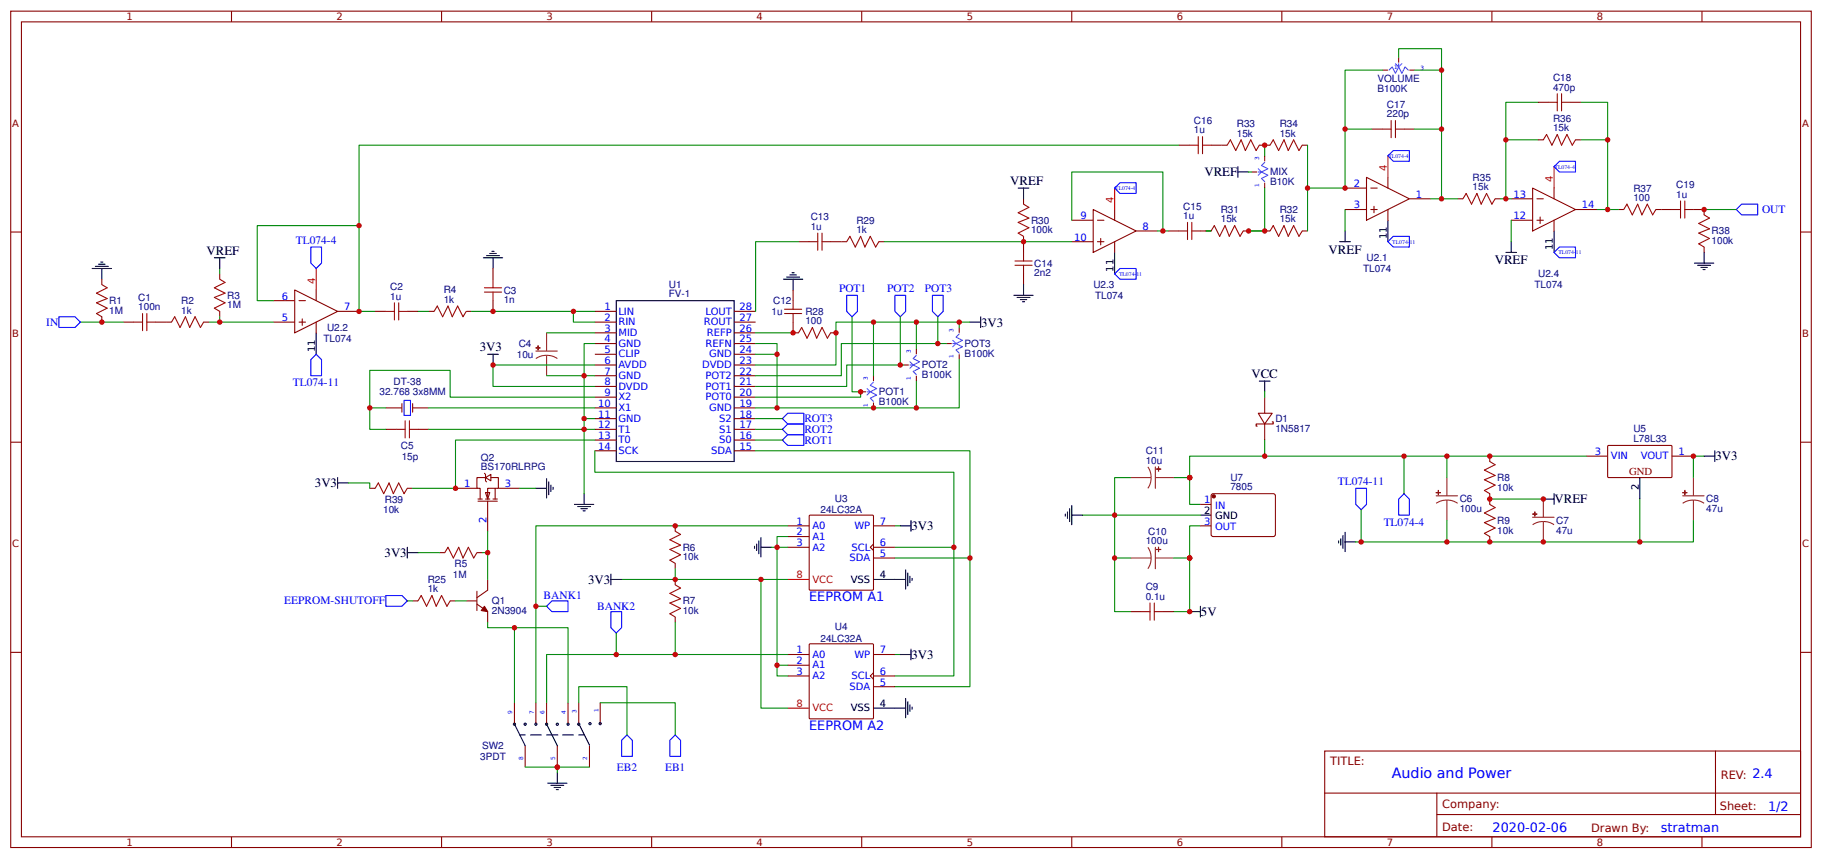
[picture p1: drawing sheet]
<svg xmlns="http://www.w3.org/2000/svg" width="450mm" height="212mm" viewBox="0 0 450 212" stroke-linecap="round" stroke-linejoin="round" font-family="sans-serif">
<g fill="none" stroke="#800" stroke-width=".26">
<path d="M2.6 2.8h444.5v206.3h-444.5zM5.3 5.4h439.2v201.1h-439.2zM57.1 2.8v2.6M109 2.8v2.6M160.9 2.8v2.6M212.7 2.8v2.6M264.6 2.8v2.6M316.4 2.8v2.6M341.3 17.3h1.3M345.3 14.1v1.4M347.9 17.3h1.3M368.3 2.8v2.6"/>
<path d="M420.2 2.8v2.6M291 35.8h2.7M299 35.8h3.9M310.9 35.8h2.6M312.2 38.5v1.3M321.5 35.8h1.3M338.7 31.9h2.6M346.6 31.9h2.6M379.7 34.5h1.3M379.7 25.2h2.6M387.6 25.2h2.7M388.9 34.5h1.4"/>
<path d="M2.6 57.3h2.7M197.1 59.6h2.7M205.1 59.6h3.9M217 59.6h1.3M252.7 49.1v1.3M252.7 58.3v4M264.6 54.3h5.3M264.6 59.6h5.3M269.9 51.7l10.6 5.3-10.6 5.3zM270.9 54.3h1.6M270.9 59.6h1.6M271.7 58.8v1.6"/>
<path d="M275.2 51.7v2.6M275.2 59.6v2.7M280.5 57h5.3M288.4 57h2.6M296.3 57h2.7M306.9 57h1.3M309 42.4h1.4M312.2 57h1.3M312.2 45.1v1.3M321.5 57h1.3M332.1 46.4h5.2M332.1 51.7h5.2"/>
<path d="M337.3 43.8l10.6 5.3-10.6 5.2zM338.4 46.4h1.6M338.4 51.7h1.6M339.2 50.9v1.6M342.6 43.8v2.6M342.6 51.7v2.6M347.9 49.1h5.3M359.8 49.1h1.4M369.1 49.1h1.3M373.1 49.1h5.3M373.1 54.3h5.3M378.4 46.4l10.5 5.3-10.5 5.3z"/>
<path d="M379.4 49.1h1.6M379.4 54.3h1.6M380.2 53.6v1.5M383.6 46.4v2.7M383.6 54.3v2.7M388.9 51.7h5.3M399.5 51.7h1.3M408.8 51.7h3.9M418 51.7h2.7v1.3M444.5 57.3h2.6M25.1 68.9v1.3M25.1 78.2v1.3"/>
<path d="M30.4 79.5h2.7M38.4 79.5h3.9M50.3 79.5h1.3M54.2 67.6v1.3M54.2 76.8v1.4M67.5 79.5h5.3M67.5 74.2h5.3M72.8 71.5l10.5 5.3-10.5 5.3zM73.8 79.5h1.6M73.8 74.2h1.6M74.6 78.7v1.6M78.1 71.5v2.7"/>
<path d="M78.1 79.5v2.6M83.3 76.8h5.3M92.6 76.8h2.6M100.5 76.8h2.7M105.8 76.8h1.4M115.1 76.8h1.3M121.7 66.3v2.6M121.7 74.2v2.6M146.8 76.8h5.3M146.8 79.5h5.3M181.2 76.8h5.3M181.2 79.5h5.3"/>
<path d="M195.8 79.5v2.6h1.3M195.8 71.5v2.7M252.7 67.6v2.6M420.7 61v1.3M99.2 99.6v2.1M101.9 99.6v2.1M146.8 82.1h5.3M146.8 84.8h5.3M146.8 87.4h5.3M146.8 90.1h5.3M146.8 92.7h5.3M146.8 95.4h5.3"/>
<path d="M146.8 98h5.3M181.2 82.1h5.3M181.2 84.8h5.3M181.2 87.4h5.3M181.2 90.1h5.3M181.2 92.7h5.3M181.2 95.4h5.3M181.2 98h5.3M205.1 82.1h1.3M212.5 96.7h1.3M215.6 92.7v1.3M215.6 99.3v1.3"/>
<path d="M223 90.1h1.4M226.2 86.1v1.3M226.2 92.7v1.3M233.6 84.8h1.3M236.8 80.8v1.3M236.8 87.4v1.3M312.2 98v4M2.6 109.1h2.7M95.2 100.6h4M95.2 105.9h2.7M101.9 100.6h3.9M103.2 105.9h2.6"/>
<path d="M146.8 100.6h5.3M146.8 103.3h5.3M146.8 105.9h5.3M146.8 108.6h5.3M146.8 111.2h5.3M181.2 100.6h5.3M181.2 103.3h5.3M181.2 105.9h5.3M181.2 108.6h5.3M181.2 111.2h5.3M310.6 102h3.5l-1.9 2.6zM312.2 104.6v4"/>
<path d="M314.1 104.1h.2v.5h-4.2v.5h.3M367.8 112.6v1.3M391.6 112.6h5.3M396.9 110l.2-.1h15.5l.1 .3v7.5l-.2 .1h-15.5l-.1-.2zM412.7 112.6h5.3M444.5 109.1h2.6M91.3 120.5h1.3M100.5 120.5h1.4M108.5 136.4h1.3M117.7 136.4h1.4M166.7 129.8v1.3M166.7 139v1.3"/>
<path d="M194.5 129.8h5.3M194.5 135h5.3M194.5 132.4h5.3M199.8 127.2l.2-.1h15.4l.2 .1v18.2l-.1 .2h-15.5l-.2-.1zM215.6 134.2l-.8 .8 .8 .8M215.6 129.8h5.3M215.6 137.7h5.3M215.6 135h5.3M296.3 129.8h2.7M296.3 124.5h2.7M299.1 122.1l.4-.3 15.1 .1 .3 .4-.1 9.8-.5 .3-15.1-.1-.2-.4zM367.8 121.8v2.7"/>
<path d="M367.8 132.4v1.3M101.9 148.3h1.3M111.1 148.3h1.3M115.1 148.3h2.6M117.7 149.1l2.7 1.8v2.7M117.7 145.9v4.8M120.4 143v2.6l-2.7 1.9M166.7 143v1.3M166.7 152.2v1.4M199.8 159l.2-.1h15.4l.2 .1v18.1l-.1 .2-15.5 .1-.2-.2zM279.1 150.9h2.7M287.1 150.9h2.6"/>
<path d="M2.6 161h2.7M127 173.4v5.3M132.3 173.4v5.3M134.9 173.4v5.3M140.2 173.4v5.3M142.9 173.4v5.3M148.2 173.4v5.3M194.5 161.5h5.3M194.5 166.8h5.3M194.5 164.1h5.3M215.6 166l-.8 .8 .8 .8M215.6 161.5h5.3"/>
<path d="M215.6 169.4h5.3M215.6 166.8h5.3M444.5 161h2.6M129.6 184v5.3M137.6 184v5.3M145.5 184v5.3M327 185.3h117.5v21.2h-117.5zM327.1 195.7h117.3M354.7 195.7v10.6M423.5 185.3v15.7M57.1 206.5v2.6M109 206.5v2.6"/>
<path d="M160.9 206.5v2.6M212.7 206.5v2.6M264.6 206.5v2.6M316.4 206.5v2.6M354.7 201h89.7M368.3 206.5v2.6M420.2 206.5v2.6"/>
</g>
<g fill="none" stroke="#000" stroke-width=".26">
<path d="M251.4 46.4h2.6M252.7 46.4v2.7M305.6 42.4h2.6M305.6 41.1v2.7M330.7 59.6h2.7M332.1 57v2.6M342.6 54.3v5.3M373.1 59.6v2.7M383.6 57v5.3M22.8 66.3h4.7M23.5 65.7h3.2M24.3 65.2h1.6"/>
<path d="M24.9 64.7h.5M25.1 66.3v2.6M52.9 63.6h2.7M54.2 63.6v2.7M119.3 63.6h4.8M120.1 63.1h3.2M120.9 62.5h1.6M121.4 62h.6M121.7 63.6v2.7M152.1 74.2h29.1v39.7h-29.1zM193.4 68.9h4.8M194.2 68.4h3.2"/>
<path d="M195 67.8h1.6M195.5 67.3h.6M195.8 68.9v2.6M239.4 79.5h2.7M242.1 78.2v2.6M250.3 72.9h4.8M251.1 73.4h3.2M251.9 73.9h1.6M252.4 74.5h.5M252.7 70.2v2.7M275.2 62.3v5.3M371.7 62.3h2.7"/>
<path d="M418.3 64.9h4.8M419.1 65.5h3.2M419.9 66h1.6M420.4 66.5h.6M420.7 62.3v2.6M78.1 82.1v5.3M120.4 87.4h2.6M121.7 87.4v2.7M310.9 94h2.6M312.2 94v2.7M83.3 119.2h2.7M83.3 117.8v2.7"/>
<path d="M134.9 118.1v4.8M135.5 118.9v3.2M136 119.7v1.6M404.8 117.8v5.3M420.7 112.6h2.6M423.3 111.2v2.7M100.5 136.4h2.7M100.5 135v2.7M132.3 120.5h2.6M136.5 120.2v.6M141.8 124.5h4.8M142.6 125h3.2"/>
<path d="M143.4 125.5h1.6M143.9 126h.6M144.2 121.8v2.7M186.3 134.8v.5M186.8 134.2v1.6M187.3 133.5v3.1M187.9 135h2.6M187.9 132.7v4.7M222.2 129.8h2.7M224.9 128.4v2.7M263 126.8v.6M263.5 126.3v1.6"/>
<path d="M264.1 125.5v3.2M264.6 127.1h2.6M264.6 124.7v4.8M296.3 127.1h2.7M330.5 133.5v.5M331 132.9v1.6M331.5 132.1v3.2M332.1 133.7h2.6M332.1 131.3v4.8M381 123.1h2.6M383.6 121.8v2.7M150.8 143h2.7"/>
<path d="M150.8 141.7v2.6M215.6 143h8M223.6 140.6v4.8M224.1 141.4v3.2M224.6 142.2v1.6M225.2 142.7v.5M293.7 150.9h2.6M296.3 149.6v2.6M127 178.7l2.6 5.3M134.9 178.7l2.7 5.3M142.9 178.6l2.6 5.3M215.6 174.7h8"/>
<path d="M222.2 161.5h2.7M223.6 172.3v4.8M224.1 173.1v3.2M224.6 173.9v1.6M224.9 160.2v2.6M225.2 174.5v.5M128.3 181.3h1.3M131 181.3h2.6M134.9 181.3h1.4M135.2 193.3h4.8M136 193.8h3.2M136.4 181.3h1.3"/>
<path d="M136.8 194.3h1.6M137.3 194.8h.5M137.6 190.6v2.7M138.9 181.3h2.7M142.9 181.3h1.3"/>
<circle cx="127" cy="178.7" r=".26"/>
<circle cx="129.6" cy="178.7" r=".26"/>
<circle cx="132.3" cy="178.7" r=".26"/>
<circle cx="134.9" cy="178.7" r=".26"/>
<circle cx="137.6" cy="178.7" r=".26"/>
<circle cx="140.2" cy="178.7" r=".26"/>
<circle cx="142.9" cy="178.7" r=".26"/>
<circle cx="145.7" cy="178.6" r=".26"/>
<circle cx="148.2" cy="178.6" r=".26"/>
</g>
<path d="M342.6 38.5v5.3M275.2 46.4v5.3M383.6 41.1v5.3M78.1 66.3v5.2M194.5 143h5.3M194.5 174.7h5.3" fill="none" stroke="#f00" stroke-width=".26"/>
<g fill="none" stroke="#a00000" stroke-width=".26">
<path d="M293.7 35.8h2.1M295.8 33.7v4.2M296.9 33.7v4.2M296.9 35.8h2.1M302.9 35.8l.8-1.3 1.4 2.6 1.3-2.6 1 2.6 1.4-2.6 1.3 2.6 .8-1.3M313.5 35.8l.8-1.3 1.3 2.6 1.4-2.6 1 2.6 1.4-2.6 1.3 2.6 .8-1.3M341.3 31.9h2.1M343.4 29.7v4.3M344.5 29.7v4.3M344.5 31.9h2.1M381 34.5l.8-1.3 1.3 2.6 1.3-2.6 1.1 2.6 1.3-2.6 1.3 2.6 .8-1.3M382.3 25.2h2.1"/>
<path d="M384.4 23.1v4.3M385.5 23.1v4.3M385.5 25.2h2.1M199.8 59.6h2.1M201.9 57.5v4.3M202.9 57.5v4.3M202.9 59.6h2.2M209 59.6l.8-1.3 1.3 2.7 1.4-2.7 1 2.7 1.3-2.7 1.4 2.7 .8-1.4M252.7 50.4l1.3 .8-2.6 1.3 2.6 1.3-2.6 1.1 2.6 1.3-2.6 1.3 1.3 .8M291 57h2.2M293.2 54.9v4.2M294.2 54.9v4.2"/>
<path d="M294.2 57h2.1M299 57l.8-1.3 1.3 2.6 1.3-2.6 1.1 2.6 1.3-2.6 1.3 2.6 .8-1.3M313.5 57l.8-1.3 1.3 2.6 1.4-2.6 1 2.6 1.4-2.6 1.3 2.6 .8-1.3M361.2 49.1l.7-1.4 1.4 2.7 1.3-2.7 1.1 2.7 1.3-2.7 1.3 2.7 .8-1.3M400.8 51.7l.8-1.3 1.4 2.6 1.3-2.6 1 2.6 1.4-2.6 1.3 2.6 .8-1.3M412.7 51.7h2.2M414.9 49.6v4.2M415.9 49.6v4.2M415.9 51.7h2.1M420.7 53l1.3 .8-2.6 1.3 2.6 1.4-2.6 1 2.6 1.3-2.6 1.4 1.3 .8M25.1 70.2l1.4 .8-2.7 1.3 2.7 1.4-2.7 1 2.7 1.3-2.7 1.4 1.3 .8M33.1 79.5h2.1"/>
<path d="M35.2 77.4v4.2M36.2 77.4v4.2M36.2 79.5h2.2M42.3 79.5l.8-1.3 1.3 2.6 1.4-2.6 1 2.6 1.4-2.6 1.3 2.6 .8-1.3M54.2 68.9l1.4 .8-2.7 1.3 2.7 1.3-2.7 1.1 2.7 1.3-2.7 1.3 1.3 .8M95.2 76.8h2.2M97.4 74.7v4.3M98.4 74.7v4.3M98.4 76.8h2.1M107.2 76.8l.7-1.3 1.4 2.7 1.3-2.7 1.1 2.7 1.3-2.7 1.3 2.7 .8-1.4M119.6 72.1h4.2M119.6 71h4.2"/>
<path d="M121.7 68.9v2.1M121.7 72.1v2.1M193.7 77.4h4.2M193.7 76.3h4.2M195.8 74.2v2.1M195.8 77.4v2.1M250.6 65.5h4.2M250.6 64.4h4.2M252.7 62.3v2.1M252.7 65.5v2.1M197.1 82.1l.8-1.3 1.3 2.6 1.4-2.6 1 2.6 1.3-2.6 1.4 2.6 .8-1.3M97.9 105.9h2.1"/>
<path d="M100 103.8v4.3M101.1 103.8v4.3M101.1 105.9h2.1M367.8 113.9l1.3 .8-2.7 1.3 2.7 1.3-2.7 1.1 2.7 1.3-2.7 1.3 1.4 .8M92.6 120.5l.8-1.3 1.3 2.6 1.3-2.6 1.1 2.6 1.3-2.6 1.3 2.6 .8-1.3M109.8 136.4l.8-1.4 1.3 2.7 1.3-2.7 1.1 2.7 1.3-2.7 1.3 2.7 .8-1.3M166.7 131.1l1.3 .8-2.6 1.3 2.6 1.3-2.6 1.1 2.6 1.3-2.6 1.3 1.3 .8M367.8 124.5l1.3 .8-2.7 1.3 2.7 1.3-2.7 1.1 2.7 1.3-2.7 1.3 1.4 .8M103.2 148.3l.8-1.4 1.3 2.7 1.3-2.7 1.1 2.7 1.3-2.7 1.3 2.7 .8-1.3M166.7 144.3l1.3 .8-2.6 1.3 2.6 1.3-2.6 1.1 2.6 1.3-2.6 1.3 1.3 .8M281.8 150.9h2.1M283.9 148.8v4.2"/>
<path d="M285 150.9h2.1M285 148.8v4.2"/>
</g>
<g fill="none" stroke="#080" stroke-width=".26">
<path d="M341.3 17.3h-9.2v29.1h-9.3M345.3 14.1v-2.1h10.6v5.3M349.2 17.3h6.7v31.8h-2.7M291 35.8h-202.4v19.9M312.2 35.8v2.7M322.8 35.8v21.2M332.1 31.9h6.6M349.2 31.9h6.7M379.7 34.5h-8v14.6M379.7 25.2h-8v9.3M390.3 34.5h6.6v17.2h-2.7M390.3 25.2h6.6v9.3"/>
<path d="M197.1 59.6h-10.6v17.2M218.3 59.6h46.3M264.6 54.3v-11.9h22.5v14.6h-1.3M287.1 57h1.3M297.7 57h1.3M308.2 42.4h.8M312.2 46.4v10.6h-4h4M332.1 51.7v5.3M355.9 49.1h3.9M370.4 49.1h2.7M373.1 54.3v5.3M396.9 51.7h2.6"/>
<path d="M420.7 51.7h7.9M19.8 79.5h10.6M54.2 78.2v1.3h-2.6M54.2 79.5h13.3M54.2 66.3v1.3M67.5 74.2h-4v-18.5h25.1v21.1h4M103.2 76.8h2.6M116.4 76.8h30.4M141.6 76.8v2.7h5.2M210.3 78.2v18.5h2.2v1.3h-26M215.6 79.5v13.2M222.2 78.2v11.9"/>
<path d="M226.2 79.5v6.6M231.5 78.2v6.6M236.8 79.5v1.3M239.4 79.5h-33v10.6h-19.9M134.9 92.7h9.3v10.6h2.6M134.9 82.1h11.9M146.8 84.8h-2.6v7.9h2.6M146.8 90.1h-25.1v5.3h25.1M146.8 98h-35.7v-6.6h-19.8v9.2h3.9M186.5 87.4h5.3v13.2M186.5 84.8h5.3v2.6M186.5 82.1h9.3"/>
<path d="M223 90.1h-14v5.3h-22.5M226.2 94v6.6h-39.7M233.6 84.8h-25.9v7.9h-21.2M236.8 88.7v11.9h-10.6M312.2 96.7v1.3M86 119.2h5.3v1.3M91.3 100.6v5.3h3.9M105.8 105.9h38.4v15.9M105.8 100.6h41M144.2 103.3v2.6h2.6M146.8 111.2v5.3h88.7v18.5M186.5 111.2h52.9v26.5"/>
<path d="M186.5 105.9h6.6M186.5 103.3h6.6M186.5 108.6h6.6M279.1 117.8h-3.9v19.9h3.9M289.7 117.8h4M312.2 112.6h34.4v9.2M312.2 108.6v4h-18.5v11.9h2.6M346.6 112.6h10.6v5.2M357.2 112.6h34.4M420.7 112.6h-2.7v5.2M103.2 136.4h5.3M119.1 136.4h1.3v6.6"/>
<path d="M120.4 131.1v5.3M190.5 135h4M194.5 132.4h-2.7v31.7h2.7M194.5 129.8h-62.2v43.6M220.9 135h14.6v31.8h-14.6M220.9 137.7h18.5v31.7h-18.5M220.9 129.8h1.3M267.2 127.1h29.1M275.2 137.7v13.2h3.9M293.7 137.7v13.2h-4M296.3 129.8h-2.6v7.9h-4M336 125.8v7.9h-1.3"/>
<path d="M357.2 128.4v5.3h-21.2M367.8 123.1h13.2M404.8 123.1v10.6h-47.6M418 128.4v5.3h-13.2M100.5 148.3h1.4M112.4 148.3h2.7M120.4 153.6v1.3h6.6M132.3 149.6h2.6M152.1 156.2v5.3M153.5 143h41M166.7 153.6v7.9h27.8M166.7 140.3v2.7"/>
<path d="M187.9 143v31.7h6.6M127 173.4v-18.5h13.2v18.5M142.9 173.4v-4h11.9v11.9M148.2 173.4h18.5v7.9M166.7 161.5h-31.8v11.9M191.8 164.1v2.7h2.7M220.9 161.5h1.3M129.6 189.3h8v1.3M137.6 189.3h7.9"/>
</g>
<g fill="none" stroke="#00f" stroke-width=".26">
<path d="M342.6 38.5l1.4-1.4h3.9v2.7h-3.9zM385 39.8h3.9v2.6h-3.9l-1.4-1.3zM275.2 46.4l1.3-1.3h4v2.6h-4zM342.6 59.6l1.4-1.3h3.9v2.7h-3.9zM428.6 51.7l1.3-1.3h4v2.6h-4zM14.6 78.2h3.9l1.3 1.3-1.3 1.3h-3.9zM76.7 61h2.7v3.9l-1.3 1.4-1.4-1.4zM209 72.9h2.7v3.9l-1.4 1.4-1.3-1.4zM220.9 72.9h2.7v3.9l-1.4 1.4-1.3-1.4zM230.2 72.9h2.6v3.9l-1.3 1.4-1.3-1.4zM275.2 67.6l1.3-1.3h4v2.6h-4zM383.6 62.3l1.4-1.3h3.9v2.6h-3.9z"/>
<path d="M76.7 88.7l1.4-1.3 1.3 1.3v4h-2.7zM193.1 103.3l1.4-1.3h3.9v2.6h-3.9zM193.1 105.9l1.4-1.3h3.9v2.7h-3.9zM193.1 108.6l1.4-1.3h3.9v2.6h-3.9zM334.7 120.5h2.6v4l-1.3 1.3-1.3-1.3zM345.3 123.1l1.3-1.3 1.3 1.3v4h-2.6zM95.2 146.9h4l1.3 1.4-1.3 1.3h-4zM136.3 148.3h3.9v2.6h-3.9l-1.4-1.3zM150.8 150.9h2.7v4l-1.4 1.3-1.3-1.3zM154.8 181.3l1.3 1.4v3.9h-2.6v-3.9zM166.7 181.3l1.3 1.4v3.9h-2.6v-3.9z"/>
</g>
<g fill="none" stroke="#8d2323" stroke-width=".26">
<path d="M132.3 86.6h5.3M134.9 87.7l1.4 .2 1.3 .6M134.9 87.7l-1.4 .2-1.2 .6M134.9 82.1v4.5M134.9 87.7v5M279.1 117.8h5.1M283.4 115.2l.6 1.3 .2 1.3M284.2 117.8l-.2 1.4-.6 1.3M285.2 115.2v5.3M285.2 117.8h4.5M357.2 117.8v4.5M418 117.8v4.5"/>
<path d="M279.1 137.7h5.1M283.4 135l.6 1.3 .2 1.4M284.2 137.7l-.2 1.4-.6 1.2M285.2 137.7h4.5M285.2 135v5.3M354.5 122.3h5.3M357.2 123.4l1.4 .2 1.2 .6M357.2 123.4l-1.4 .2-1.3 .6M357.2 123.4v5M378.4 127.6h5.2M381 128.7l1.4 .2 1.2 .6M381 128.7l-1.4 .2-1.2 .6"/>
<path d="M381 123.1v4.5M381 128.7v5M415.4 122.3h5.3M418 123.4l1.4 .2 1.3 .6M418 123.4l-1.3 .2-1.3 .6M418 123.4v5"/>
</g>
<g fill="#8d2323" stroke="#8d2323" stroke-width=".26">
<path d="M132.3 85.8l1 .1z"/>
<path d="M132.8 85.3v1.1z"/>
<path d="M354.5 121.5l1.1 .1z"/>
<path d="M355.1 121v1.1z"/>
<path d="M378.4 126.8l1 .1z"/>
<path d="M378.9 126.3v1.1z"/>
<path d="M415.4 121.5l1.1 .1z"/>
<path d="M415.9 121l.1 1.1z"/>
<path d="M286 135v1.1z"/>
<path d="M285.5 135.6h1z"/>
<path d="M286 115.2v1.1z"/>
<path d="M285.5 115.7l1 .1z"/>
</g>
<path d="M99.8 98.8h1.5v3.7h-1.6z" fill="none" stroke="#00c" stroke-width=".26"/>
<g fill="#800" stroke="#800" stroke-width=".26">
<path d="M119.6 149.6l.8 1.3-1.6-.2z"/>
<circle cx="299.6" cy="122.5" r=".4"/>
</g>
<g fill="none" stroke="#09f" stroke-width=".26">
<path d="M342.9 17.3l.8-.8 .8 1.6 .8-1.6 .8 1.6 .8-1.6 .8 .8M344.5 15.7l.8 .8M345.3 15.7v.8M346.1 15.7l-.8 .8M310.6 41.6l.8 .8M310.6 42.4h.8M311.4 42.4l-.8 .8M312.2 40.1l-.8 .8 1.6 .7-1.6 .8 1.6 .8-1.6 .8 .8 .8M214 95.9l.8 .8M214 96.7h.8M214.8 96.7l-.8 .8M215.6 94.3l-.8 .8 1.6 .8-1.6 .8 1.6 .8-1.6 .8 .8 .8"/>
<path d="M224.6 89.3l.8 .8M224.6 90.1h.8M225.4 90.1l-.8 .8M226.2 87.7l-.8 .8 1.6 .8-1.6 .8 1.6 .8-1.6 .8 .8 .7M235.2 84l.8 .8M235.2 84.8h.8M236 84.8l-.8 .8M236.8 82.4l-.8 .8 1.6 .8-1.6 .8 1.6 .8-1.6 .8 .8 .8"/>
</g>
<g fill="#fefefe" stroke="#800" stroke-width=".26">
<path d="M119.9 117.8l1.3-.7v1.5z"/>
<path d="M119.9 121.5h1l-.5 1.6z"/>
</g>
<path d="M119.6 116.8l.3 .3v1.5l.2 .3M119.9 117.8h-2.2v2.7h.8v2.6M121.2 117.8h1.8v2.7h-2.6v2.6M112.4 120.5h5.3M118 123.7h4.8M118 123.1h1.1M119.9 123.1h1M120.4 123.7v7.4M121.7 123.1h1.1M122.2 120.5v2.6M123 120.5h5.3" fill="none" stroke="#800" stroke-width=".26"/>
<path d="M146.8 108.6h-34.4v11.9h-10.5M128.3 120.5h4" fill="none" stroke="#080" stroke-width=".26"/>
<g fill="#c00">
<circle cx="312.2" cy="112.6" r=".66"/>
<circle cx="381" cy="123.1" r=".66"/>
<circle cx="293.7" cy="150.9" r=".66"/>
<circle cx="287.1" cy="57" r=".66"/>
<circle cx="275.2" cy="137.7" r=".66"/>
<circle cx="275.2" cy="127.1" r=".66"/>
<circle cx="293.7" cy="117.8" r=".66"/>
<circle cx="293.7" cy="137.7" r=".66"/>
<circle cx="404.8" cy="133.7" r=".66"/>
<circle cx="357.2" cy="133.7" r=".66"/>
<circle cx="346.6" cy="112.6" r=".66"/>
<circle cx="336" cy="133.7" r=".66"/>
<circle cx="357.2" cy="112.6" r=".66"/>
<circle cx="420.7" cy="51.7" r=".66"/>
<circle cx="371.7" cy="34.5" r=".66"/>
<circle cx="355.9" cy="49.1" r=".66"/>
<circle cx="355.9" cy="17.3" r=".66"/>
<circle cx="195.8" cy="82.1" r=".66"/>
<circle cx="206.4" cy="82.1" r=".66"/>
<circle cx="215.6" cy="79.5" r=".66"/>
<circle cx="226.2" cy="79.5" r=".66"/>
<circle cx="236.8" cy="79.5" r=".66"/>
<circle cx="231.5" cy="84.8" r=".66"/>
<circle cx="226.2" cy="100.6" r=".66"/>
<circle cx="215.6" cy="100.6" r=".66"/>
<circle cx="191.8" cy="87.4" r=".66"/>
<circle cx="137.6" cy="189.3" r=".66"/>
<circle cx="132.3" cy="149.6" r=".66"/>
<circle cx="121.7" cy="90.1" r=".66"/>
<circle cx="367.8" cy="123.1" r=".66"/>
<circle cx="121.7" cy="76.8" r=".66"/>
<circle cx="141.6" cy="76.8" r=".66"/>
<circle cx="166.7" cy="129.8" r=".66"/>
<circle cx="166.7" cy="161.5" r=".66"/>
<circle cx="166.7" cy="143" r=".66"/>
<circle cx="191.8" cy="135" r=".66"/>
<circle cx="144.2" cy="105.9" r=".66"/>
<circle cx="144.2" cy="92.7" r=".66"/>
<circle cx="88.6" cy="76.8" r=".66"/>
<circle cx="54.2" cy="79.5" r=".66"/>
<circle cx="25.1" cy="79.5" r=".66"/>
<circle cx="144.2" cy="103.3" r=".66"/>
<circle cx="191.8" cy="164.1" r=".66"/>
<circle cx="187.9" cy="143" r=".66"/>
<circle cx="91.3" cy="100.6" r=".66"/>
<circle cx="367.8" cy="133.7" r=".66"/>
<circle cx="367.8" cy="112.6" r=".66"/>
<circle cx="381" cy="133.7" r=".66"/>
<circle cx="418" cy="112.6" r=".66"/>
<circle cx="152.1" cy="161.5" r=".66"/>
<circle cx="127" cy="154.9" r=".66"/>
<circle cx="191.8" cy="100.6" r=".66"/>
<circle cx="212.5" cy="96.7" r=".66"/>
<circle cx="222.3" cy="90.1" r=".66"/>
<circle cx="235.5" cy="135" r=".66"/>
<circle cx="239.4" cy="137.7" r=".66"/>
<circle cx="252.7" cy="59.6" r=".66"/>
<circle cx="312.2" cy="57" r=".66"/>
<circle cx="312.2" cy="35.8" r=".66"/>
<circle cx="88.6" cy="55.7" r=".66"/>
<circle cx="322.8" cy="46.4" r=".66"/>
<circle cx="332.1" cy="46.4" r=".66"/>
<circle cx="332.1" cy="31.9" r=".66"/>
<circle cx="355.9" cy="31.9" r=".66"/>
<circle cx="371.7" cy="49.1" r=".66"/>
<circle cx="396.9" cy="34.5" r=".66"/>
<circle cx="396.9" cy="51.7" r=".66"/>
<circle cx="308.2" cy="57" r=".66"/>
<circle cx="120.4" cy="136.4" r=".66"/>
<circle cx="112.4" cy="120.5" r=".66"/>
</g>
<text font-size="3.5" fill="#00f" x="343.6" y="192.1">Audio and Power</text>
<g font-size="3.2">
<text x="249.4" y="45.6">VREF</text>
<text x="297.3" y="43.5">VREF</text>
<text x="51" y="62.8">VREF</text>
<text x="328" y="62.6">VREF</text>
<text x="369" y="65.2">VREF</text>
<text x="242.2" y="80.7">3V3</text>
<text x="118.4" y="86.6">3V3</text>
<text x="308.9" y="93.3">VCC</text>
<text x="423.5" y="113.6">3V3</text>
<text x="77.7" y="120.2">3V3</text>
<text x="383.8" y="124.2">VREF</text>
<text x="225" y="130.8">3V3</text>
<text x="94.9" y="137.4">3V3</text>
<text x="145.2" y="144">3V3</text>
<text x="296.5" y="152">5V</text>
<text x="225" y="162.6">3V3</text>
</g>
<g font-size="3.2" fill="#00f">
<text x="199.8" y="148.3">EEPROM A1</text>
<text x="199.8" y="180">EEPROM A2</text>
<text x="436.5" y="200">1/2</text>
<text x="368.5" y="205.3">2020-02-06</text>
<text x="410" y="205.2">stratman</text>
</g>
<g font-size="2.8" fill="#00f">
<text x="435" y="52.6">OUT</text>
<text x="73" y="60.2">TL074-4</text>
<text x="207.1" y="72.1">POT1</text>
<text x="219" y="72.1">POT2</text>
<text x="228.3" y="72.1">POT3</text>
<text x="11.4" y="80.4">IN</text>
<text x="72.3" y="95.3">TL074-11</text>
<text x="198.6" y="104.2">ROT3</text>
<text x="198.6" y="106.8">ROT2</text>
<text x="198.6" y="109.5">ROT1</text>
<text x="330.2" y="119.7">TL074-11</text>
<text x="341.6" y="129.8">TL074-4</text>
<text x="70.2" y="149.2">EEPROM-SHUTOFF</text>
<text x="134.2" y="147.9">BANK1</text>
<text x="147.4" y="150.5">BANK2</text>
<text x="152.3" y="190.2">EB2</text>
<text x="164.2" y="190.2">EB1</text>
</g>
<g font-size="2.8" fill="#800">
<text x="328.3" y="188.8">TITLE:</text>
<text x="424.8" y="192.3">REV: 2.4</text>
<text x="356" y="199.4">Company:</text>
<text x="424.6" y="199.9">Sheet:</text>
<text x="356" y="205.2">Date:</text>
<text x="392.8" y="205.2">Drawn By:</text>
</g>
<text font-size="2.6" fill="#800" x="402.2" y="117.3">GND</text>
<g font-size="2.5" fill="#800">
<text x="31.2" y="5">1</text>
<text x="83.1" y="5">2</text>
<text x="134.9" y="5">3</text>
<text x="186.8" y="5">4</text>
<text x="238.7" y="5">5</text>
<text x="290.5" y="5">6</text>
<text x="342.4" y="5">7</text>
<text x="394.2" y="5">8</text>
<text x="3" y="31.3">A</text>
<text x="444.9" y="31.3">A</text>
<text x="3" y="83.2">B</text>
<text x="444.9" y="83.2">B</text>
<text x="3" y="135">C</text>
<text x="444.9" y="135">C</text>
<text x="31.2" y="208.7">1</text>
<text x="83.1" y="208.7">2</text>
<text x="134.9" y="208.7">3</text>
<text x="186.8" y="208.7">4</text>
<text x="238.7" y="208.7">5</text>
<text x="290.5" y="208.7">6</text>
<text x="342.4" y="208.7">7</text>
<text x="394.2" y="208.7">8</text>
</g>
<g font-size="2.5" fill="#000080">
<text x="340.1" y="22.7">B100K</text>
<text x="340.1" y="20.3">VOLUME</text>
<text x="383.4" y="22.3">470p</text>
<text x="383.4" y="20">C18</text>
<text x="342.4" y="28.9">220p</text>
<text x="342.4" y="26.6">C17</text>
<text x="294.8" y="32.9">1u</text>
<text x="294.8" y="30.5">C16</text>
<text x="305.3" y="33.7">15k</text>
<text x="305.3" y="31.3">R33</text>
<text x="315.9" y="33.7">15k</text>
<text x="315.9" y="31.3">R34</text>
<text x="383.4" y="32.4">15k</text>
<text x="383.4" y="30">R36</text>
<text x="313.5" y="45.7">B10K</text>
<text x="313.5" y="43.3">MIX</text>
<text x="363.5" y="46.9">15k</text>
<text x="363.5" y="44.6">R35</text>
<text x="403.2" y="47.3">R37</text>
<text x="413.8" y="46.4">C19</text>
<text x="292.1" y="51.7">C15</text>
<text x="301.4" y="52.5">R31</text>
<text x="315.9" y="52.5">R32</text>
<text x="403.2" y="49.6">100</text>
<text x="413.8" y="48.8">1u</text>
<text x="200.1" y="56.7">1u</text>
<text x="200.1" y="54.4">C13</text>
<text x="211.4" y="57.5">1k</text>
<text x="211.4" y="55.2">R29</text>
<text x="254.5" y="57.5">100k</text>
<text x="254.5" y="55.2">R30</text>
<text x="292.1" y="54.1">1u</text>
<text x="301.4" y="54.9">15k</text>
<text x="315.9" y="54.9">15k</text>
<text x="422.5" y="57.8">R38</text>
<text x="255.3" y="65.8">C14</text>
<text x="337.4" y="64.4">U2.1</text>
<text x="422.5" y="60.2">100k</text>
<text x="96.3" y="71.6">C2</text>
<text x="165.1" y="71">U1</text>
<text x="255.3" y="68.2">2n2</text>
<text x="269.9" y="71.1">U2.3</text>
<text x="336.5" y="67.1">TL074</text>
<text x="378.8" y="71.1">TL074</text>
<text x="379.7" y="68.4">U2.4</text>
<text x="27" y="77.4">1M</text>
<text x="27" y="75">R1</text>
<text x="34.1" y="76.6">100n</text>
<text x="34.1" y="74.2">C1</text>
<text x="44.7" y="77.4">1k</text>
<text x="44.7" y="75">R2</text>
<text x="56.1" y="76">1M</text>
<text x="56.1" y="73.7">R3</text>
<text x="96.3" y="73.9">1u</text>
<text x="109.5" y="74.7">1k</text>
<text x="109.5" y="72.4">R4</text>
<text x="124.4" y="74.7">1n</text>
<text x="124.4" y="72.4">C3</text>
<text x="165.1" y="73.4">FV-1</text>
<text x="190.5" y="77.7">1u</text>
<text x="190.9" y="75.1">C12</text>
<text x="198.8" y="77.6">R28</text>
<text x="270.3" y="73.7">TL074</text>
<text x="80.7" y="81.7">U2.2</text>
<text x="198.8" y="80">100</text>
<text x="79.8" y="84.3">TL074</text>
<text x="127.6" y="88.3">10u</text>
<text x="128.1" y="85.6">C4</text>
<text x="238.1" y="88">B100K</text>
<text x="238.1" y="85.6">POT3</text>
<text x="97.2" y="94.9">DT-38</text>
<text x="227.5" y="93.3">B100K</text>
<text x="227.5" y="90.9">POT2</text>
<text x="93.7" y="97.6">32.768 3x8MM</text>
<text x="217" y="99.9">B100K</text>
<text x="217" y="97.5">POT1</text>
<text x="314.9" y="106.5">1N5817</text>
<text x="314.9" y="104.2">D1</text>
<text x="403.2" y="106.6">U5</text>
<text x="99" y="110.8">C5</text>
<text x="99.2" y="113.4">15p</text>
<text x="118.7" y="113.7">Q2</text>
<text x="282.9" y="112">C11</text>
<text x="403.2" y="109">L78L33</text>
<text x="118.7" y="116">BS170RLRPG</text>
<text x="282.8" y="114.4">10u</text>
<text x="303.8" y="118.6">U7</text>
<text x="369.6" y="118.7">R8</text>
<text x="95" y="124">R39</text>
<text x="206.1" y="123.8">U3</text>
<text x="303.7" y="121">7805</text>
<text x="360.4" y="124">C6</text>
<text x="369.6" y="121.1">10k</text>
<text x="421.2" y="124">C8</text>
<text x="94.6" y="126.7">10k</text>
<text x="202.5" y="126.7">24LC32A</text>
<text x="283.5" y="131.9">C10</text>
<text x="360.4" y="126.4">100u</text>
<text x="369.6" y="131.6">10k</text>
<text x="369.6" y="129.3">R9</text>
<text x="384.2" y="131.6">47u</text>
<text x="384.2" y="129.3">C7</text>
<text x="421.2" y="126.4">47u</text>
<text x="168.5" y="135.9">R6</text>
<text x="282.8" y="134.2">100u</text>
<text x="105.6" y="143.8">R25</text>
<text x="111.8" y="142.5">1M</text>
<text x="112.2" y="139.9">R5</text>
<text x="168.5" y="138.2">10k</text>
<text x="105.6" y="146.2">1k</text>
<text x="121.4" y="149.2">Q1</text>
<text x="168.5" y="149.1">R7</text>
<text x="282.8" y="148">0.1u</text>
<text x="282.9" y="145.6">C9</text>
<text x="121.4" y="151.5">2N3904</text>
<text x="168.5" y="151.5">10k</text>
<text x="206.1" y="155.5">U4</text>
<text x="202.5" y="158.4">24LC32A</text>
<text x="119" y="184.9">SW2</text>
<text x="118.6" y="187.5">3PDT</text>
</g>
<g font-size="2.5" fill="#00f">
<text x="334.2" y="46.1">2</text>
<text x="334.2" y="51.4">3</text>
<text x="349.5" y="48.8">1</text>
<text x="373.6" y="48.8">13</text>
<text x="390.5" y="51.4">14</text>
<text x="265.1" y="59.4">10</text>
<text x="266.7" y="54.1">9</text>
<text x="282" y="56.7">8</text>
<text x="373.6" y="54.1">12</text>
<text x="69.6" y="73.9">6</text>
<text x="84.9" y="76.6">7</text>
<text x="149.2" y="76.6">1</text>
<text x="152.7" y="77.6">LIN</text>
<text x="174.2" y="77.6">LOUT</text>
<text x="182.6" y="76.6">28</text>
<text x="69.6" y="79.2">5</text>
<text x="149.2" y="79.2">2</text>
<text x="149.2" y="81.9">3</text>
<text x="152.7" y="80.3">RIN</text>
<text x="152.7" y="82.9">MID</text>
<text x="173.7" y="80.3">ROUT</text>
<text x="174.5" y="82.9">REFP</text>
<text x="182.6" y="81.9">26</text>
<text x="182.6" y="79.2">27</text>
<text x="149.2" y="84.5">4</text>
<text x="149.2" y="87.2">5</text>
<text x="149.2" y="89.8">6</text>
<text x="152.7" y="85.6">GND</text>
<text x="152.7" y="88.2">CLIP</text>
<text x="174.2" y="85.6">REFN</text>
<text x="175" y="88.2">GND</text>
<text x="182.6" y="89.8">23</text>
<text x="182.6" y="87.2">24</text>
<text x="182.6" y="84.5">25</text>
<text x="149.2" y="92.4">7</text>
<text x="149.2" y="95.1">8</text>
<text x="152.7" y="90.9">AVDD</text>
<text x="152.7" y="93.5">GND</text>
<text x="173.4" y="90.9">DVDD</text>
<text x="174.2" y="93.5">POT2</text>
<text x="182.6" y="95.1">21</text>
<text x="182.6" y="92.4">22</text>
<text x="147.7" y="100.4">10</text>
<text x="149.2" y="97.7">9</text>
<text x="152.7" y="96.1">DVDD</text>
<text x="152.7" y="98.8">X2</text>
<text x="152.7" y="101.4">X1</text>
<text x="174.2" y="98.8">POT0</text>
<text x="174.2" y="96.1">POT1</text>
<text x="175" y="101.4">GND</text>
<text x="182.6" y="100.4">19</text>
<text x="182.6" y="97.7">20</text>
<text x="147.7" y="103">11</text>
<text x="147.7" y="105.7">12</text>
<text x="152.7" y="104.1">GND</text>
<text x="152.7" y="106.7">T1</text>
<text x="177.6" y="106.7">S1</text>
<text x="177.6" y="104.1">S2</text>
<text x="182.6" y="105.7">17</text>
<text x="182.6" y="103">18</text>
<text x="147.7" y="108.3">13</text>
<text x="147.7" y="111">14</text>
<text x="152.7" y="109.4">T0</text>
<text x="152.7" y="112">SCK</text>
<text x="175.6" y="112">SDA</text>
<text x="177.6" y="109.4">S0</text>
<text x="182.6" y="111">15</text>
<text x="182.6" y="108.3">16</text>
<text x="393.7" y="112.3">3</text>
<text x="397.7" y="113.3">VIN</text>
<text x="405" y="113.3">VOUT</text>
<text x="414.3" y="112.3">1</text>
<text x="114.6" y="120.2">1</text>
<text x="124.6" y="120.2">3</text>
<text x="297.3" y="124.2">1</text>
<text x="300" y="125.5">IN</text>
<text x="120.1" y="128.9" transform="rotate(-90 120.1 128.9)">2</text>
<text x="196.6" y="129.5">1</text>
<text x="200.6" y="130.5">A0</text>
<text x="210.9" y="130.5">WP</text>
<text x="217.2" y="129.5">7</text>
<text x="297.3" y="129.5">3</text>
<text x="300" y="130.8">OUT</text>
<text x="196.6" y="134.8">3</text>
<text x="196.6" y="132.1">2</text>
<text x="200.6" y="135.8">A2</text>
<text x="200.6" y="133.2">A1</text>
<text x="210.2" y="135.8">SCL</text>
<text x="217.2" y="137.4">5</text>
<text x="217.2" y="134.8">6</text>
<text x="209.7" y="138.5">SDA</text>
<text x="196.6" y="161.2">1</text>
<text x="217.2" y="161.2">7</text>
<text x="196.6" y="166.5">3</text>
<text x="196.6" y="163.9">2</text>
<text x="200.6" y="162.3">A0</text>
<text x="200.6" y="167.6">A2</text>
<text x="200.6" y="164.9">A1</text>
<text x="210.2" y="167.6">SCL</text>
<text x="210.9" y="162.3">WP</text>
<text x="217.2" y="166.5">6</text>
<text x="209.7" y="170.2">SDA</text>
<text x="217.2" y="169.2">5</text>
</g>
<g font-size="2.5" fill="#f00">
<text x="342.4" y="42.2" transform="rotate(-90 342.4 42.2)">4</text>
<text x="383.4" y="44.8" transform="rotate(-90 383.4 44.8)">4</text>
<text x="274.9" y="50.1" transform="rotate(-90 274.9 50.1)">4</text>
<text x="77.8" y="70" transform="rotate(-90 77.8 70)">4</text>
<text x="196.6" y="142.7">8</text>
<text x="200.6" y="143.8">VCC</text>
<text x="196.6" y="174.5">8</text>
<text x="200.6" y="175.5">VCC</text>
</g>
<g font-size="2.5">
<text x="342.4" y="59.1" transform="rotate(-90 342.4 59.1)">11</text>
<text x="383.4" y="61.7" transform="rotate(-90 383.4 61.7)">11</text>
<text x="274.9" y="67" transform="rotate(-90 274.9 67)">11</text>
<text x="77.8" y="86.9" transform="rotate(-90 77.8 86.9)">11</text>
<text x="404.5" y="121" transform="rotate(-90 404.5 121)">2</text>
<text x="297.3" y="126.8">2</text>
<text x="300" y="128.2">GND</text>
<text x="210" y="143.8">VSS</text>
<text x="217.2" y="142.7">4</text>
<text x="210" y="175.5">VSS</text>
<text x="217.2" y="174.5">4</text>
</g>
<g font-size="1.4" fill="#00f">
<text x="344.2" y="17.1">1</text>
<text x="350.7" y="17.2">3</text>
<text x="310.8" y="39.5" transform="rotate(-90 310.8 39.5)">3</text>
<text x="342.8" y="38.9">TL074-4</text>
<text x="383.8" y="41.6">TL074-4</text>
<text x="275.3" y="46.9">TL074-4</text>
<text x="310.8" y="46.1" transform="rotate(-90 310.8 46.1)">1</text>
<text x="343.7" y="60.1">TL074-11</text>
<text x="384.7" y="62.8">TL074-11</text>
<text x="276.2" y="68.1">TL074-11</text>
<text x="235.4" y="81.8" transform="rotate(-90 235.4 81.8)">3</text>
<text x="224.8" y="87.1" transform="rotate(-90 224.8 87.1)">3</text>
<text x="235.4" y="88.4" transform="rotate(-90 235.4 88.4)">1</text>
<text x="214.2" y="93.7" transform="rotate(-90 214.2 93.7)">3</text>
<text x="224.8" y="93.7" transform="rotate(-90 224.8 93.7)">1</text>
<text x="214.2" y="100.3" transform="rotate(-90 214.2 100.3)">1</text>
<text x="126.5" y="176.2" transform="rotate(-90 126.5 176.2)">9</text>
<text x="131.8" y="176.2" transform="rotate(-90 131.8 176.2)">7</text>
<text x="134.4" y="176.2" transform="rotate(-90 134.4 176.2)">6</text>
<text x="139.7" y="176.2" transform="rotate(-90 139.7 176.2)">4</text>
<text x="142.3" y="176" transform="rotate(-90 142.3 176)">3</text>
<text x="147.8" y="175.8" transform="rotate(-90 147.8 175.8)">1</text>
<text x="129.1" y="187.4" transform="rotate(-90 129.1 187.4)">8</text>
<text x="137.1" y="187.4" transform="rotate(-90 137.1 187.4)">5</text>
<text x="145" y="187.6" transform="rotate(-90 145 187.6)">2</text>
</g>
</svg>
